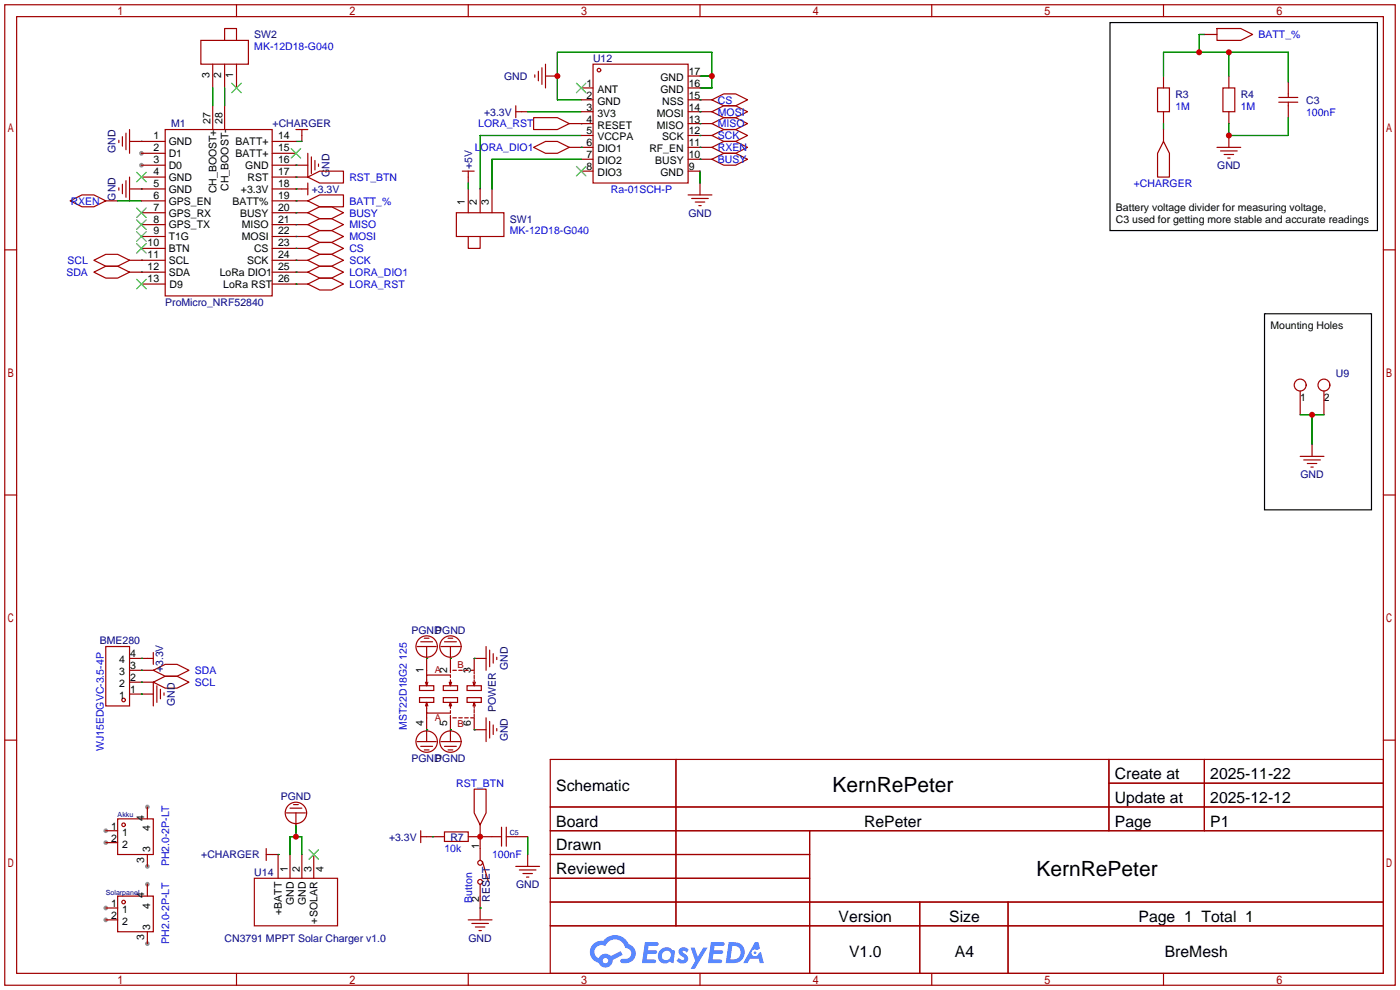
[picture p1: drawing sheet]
<svg xmlns="http://www.w3.org/2000/svg" width="299mm" height="212mm" viewBox="0 0 299 212" stroke-linecap="round" stroke-linejoin="round" font-family="sans-serif">
<g fill="#999">
<circle cx="30.2" cy="32.8" r=".51"/>
<circle cx="30.2" cy="35.3" r=".51"/>
<circle cx="22.6" cy="177.5" r=".51"/>
<circle cx="22.6" cy="180.1" r=".51"/>
<circle cx="31.5" cy="185.2" r=".51"/>
<circle cx="31.5" cy="172.5" r=".51"/>
<circle cx="22.6" cy="194.1" r=".51"/>
<circle cx="22.6" cy="196.6" r=".51"/>
<circle cx="31.5" cy="201.7" r=".51"/>
<circle cx="31.5" cy="189" r=".51"/>
</g>
<g fill="none" stroke="#a10000" stroke-width=".25">
<path d="M1 1h297.2v209.6h-297.2zM3.6 3.6h292.1v204.4h-292.1zM50.5 1v2.6M100.1 1v2.6M149.6 1v2.6M199.1 1v2.6M248.7 1v2.6M1 53.4h2.6M295.7 53.4h2.5M1 105.8h2.6M295.7 105.8h2.5M1 158.2h2.6"/>
<path d="M295.7 158.2h2.5M117.6 162.3h178.1v45.7h-178.1zM117.6 172.5h178.1M117.6 177.5h178.1M144.5 162.3v35.6M173 177.5v30.5M237 162.3v15.2M237 167.4h58.7M257.4 162.3v15.2M117.6 182.6h55.4M117.6 192.8h178.1M117.6 187.7h55.4"/>
<path d="M117.6 197.9h178.1M196.6 192.8v15.2M215.4 192.8v15.2M50.5 208v2.6M100.1 208v2.6M149.6 208v2.6M199.1 208v2.6M248.7 208v2.6"/>
</g>
<g fill="#5487ff">
<path d="M145.3 202.7a1.3 1.3 0 0 1 1.9 .3l-.4 .6a.54 .54 0 0 0-.9-.2l.1 .2a1.34 1.34 0 0 1 .9 1.8 1.47 1.47 0 0 1-2.3-.1l.5-.6 .8 .5a.31 .31 0 0 0 .4-.3 .31 .31 0 0 0-.3-.4 1.12 1.12 0 0 1-.7-1.8z"/>
<path d="M147.6 202.5h.9l.6 2 1.2-2h.9l-2.7 4.6h-.9l1-1.7z"/>
<path d="M137.8 201.4h1.7a1.31 1.31 0 0 1 1.2 .2 .4 .4 0 0 1-.3 .5l-1.8 .1-.1 .9h1.6a.4 .4 0 0 1 .4 .4 .4 .4 0 0 1-.5 .4h-1.6l-.2 1.2h1.4a.46 .46 0 0 1 .5 0 .46 .46 0 0 1 .1 .5l-.4 .2h-2.6z"/>
<path d="M151.9 201.4h1.7a1.32 1.32 0 0 1 1.2 .2 .39 .39 0 0 1-.3 .5l-1.8 .1-.1 .9h1.6a.4 .4 0 0 1 .4 .4 .4 .4 0 0 1-.4 .4h-1.7l-.2 1.2h1.4a.46 .46 0 0 1 .5 0 .46 .46 0 0 1 .1 .5l-.4 .2h-2.6z"/>
<path d="M161.3 201.4h.8l.3 1.3-.6 .4a.75 .75 0 0 0-1.1 .3 .75 .75 0 0 0 .5 1 .75 .75 0 0 0 .9-.7l.5-.2 .6 2.3h-.8l-.3-.9h-1.8l-.5 .9h-1z"/>
<path d="M155.7 201.4l-.6 4.4h1.5a2.27 2.27 0 0 0 2.6-2.2 2.27 2.27 0 0 0-2.7-2.2zM156.5 202.1a1.5 1.5 0 0 1 1.8 1.6 1.5 1.5 0 0 1-1.9 1.4h-.3z"/>
<path d="M141.2 203a1.6 1.6 0 0 0-.3 2.3 1.6 1.6 0 0 0 2.3 .2l.7 .3 .3-2.4-.1-.3-.5-.1a1.58 1.58 0 0 0-2.4 0zM141.8 203.5a.98 .98 0 0 1 1.6 .4 .98 .98 0 0 1-1.1 1.3 .94 .94 0 0 1-.9-.7 .94 .94 0 0 1 .4-1z"/>
<path d="M126.8 201.8a2.37 2.37 0 0 0 1.1 4 1.54 1.54 0 0 0 1.8 1 1.54 1.54 0 0 0 1.2-1.6l2.2-1.1-.5-.8-2 1a1.57 1.57 0 0 0-2.7 .5 1.5 1.5 0 0 1-.7-2.1 1.5 1.5 0 0 1 2.2-.5 2.23 2.23 0 0 1 2.3-1.4 2.23 2.23 0 0 1 2 1.8 1.16 1.16 0 0 1 1.2 1.1 1.16 1.16 0 0 1-1.1 1.2h-.7a.47 .47 0 0 0-.5 .4 .47 .47 0 0 0 .4 .5 2.17 2.17 0 0 0 2.5-.9 2.17 2.17 0 0 0-.3-2.7l-.8-.4a3.2 3.2 0 0 0-5.5-.7l-1.1 .1zM128.8 205.3a.6 .6 0 0 1 1.2 0 .6 .6 0 0 1-1.2 0z"/>
<circle cx="161.4" cy="203.6" r=".28"/>
</g>
<g fill="none" stroke="#a10000" stroke-width=".25">
<path d="M42.9 8.6h10.2v5.1h-10.2zM45.5 13.7v5.1M48 8.6v-2.5h2.5v2.5M48 13.7v5.1M50.5 13.7v5.1M114.3 16v.5M115.1 15.2v2.1M115.8 14.5v3.5M116.6 16.3h2.5M116.6 13.7v5.1M124.2 18.8h2.5M126.7 13.7h20.4v25.4h-20.4z"/>
<path d="M147.1 16.3h2.5M147.1 18.8h2.5M247.4 18.8h2.5v5.1h-2.5zM248.7 16.3v2.5M257.6 7.4h2.5M260.1 6.1h5.1l2.5 1.3-2.5 1.2h-5.1zM261.4 18.8h2.5v5.1h-2.5zM262.6 16.3v2.5M275.3 17.5v3.3M25.4 30v.5M26.2 29.2v2M26.2 39.4v2"/>
<path d="M26.9 28.4v3.6M26.9 38.6v3.6M27.7 30.2h7.6M27.7 27.7v5.1M27.7 37.8v5.1M30.2 35.3h5.1M30.2 37.8h5.1M30.2 32.8h5.1M35.3 27.7h22.9v35.5h-22.9zM45.5 22.6v5.1M48 22.6v5.1M58.2 35.3h7.6"/>
<path d="M58.2 30.2h5M58.2 37.8h7.6M58.2 32.8h5M63.2 27.7h2.6M64.5 27.7v2.5M65.8 37.8l2.5-1.2h5.1v2.5h-5.1zM65.8 32.8v5M65.8 39.1v2.6M66.5 33.5v3.6M67.3 34.3v2M68.1 35.1v.5M98.8 36.6h2.5"/>
<path d="M100.1 36.6v2.5M110.2 23.9h2.6M110.2 22.6v2.5M114 31.5l2.6-1.3h2.5l2.6 1.3-2.6 1.3h-2.5zM114 25.1h5.1l2.6 1.3-2.6 1.3h-5.1zM121.7 26.4h5M121.7 31.5h5M124.2 23.9h2.5M124.2 21.3h2.5M124.2 29h2.5M124.2 34h2.5M124.2 36.6h2.5"/>
<path d="M147.1 23.9h5M147.1 26.4h5M147.1 21.3h5M147.1 29h5M147.1 31.5h5M147.1 34h5M147.1 36.6h2.5M149.6 39.1v2.6M152.1 26.4l2.6-1.3h2.5l2.6 1.3-2.6 1.3h-2.5zM152.1 21.3l2.6-1.2h2.5l2.6 1.2-2.6 1.3h-2.5zM152.1 29l2.6-1.3h2.5l2.6 1.3-2.6 1.2h-2.5zM152.1 23.9l2.6-1.3h2.5l2.6 1.3-2.6 1.2h-2.5z"/>
<path d="M152.1 34l2.6-1.2h2.5l2.6 1.2-2.6 1.3h-2.5zM152.1 31.5l2.6-1.3h2.5l2.6 1.3-2.6 1.3h-2.5zM248.7 30.2l1.2 2.6v5h-2.5v-5zM248.7 23.9v2.5M248.7 27.7v2.5M260.1 31.5h5.1M260.9 32.3h3.5M261.6 33h2.1M262.4 33.8h.5M262.6 23.9v2.5M262.6 29v2.5M273.3 21.8h4.1"/>
<path d="M273.3 20.8h4.1M275.3 21.8v3.3M15 42.9l2.5-1.2h2.6l2.5 1.2-2.5 1.3h-2.6zM20.1 55.6l2.5-1.2h2.5l2.6 1.2-2.6 1.3h-2.5zM20.1 58.2l2.5-1.3h2.5l2.6 1.3-2.6 1.2h-2.5zM22.6 42.9h2.5M25.4 40.1v.5M27.7 40.4h7.6M27.7 55.6h7.6M27.7 58.2h7.6M30.2 42.9h5.1M30.2 45.5h5.1"/>
<path d="M30.2 48h5.1M30.2 50.5h5.1M30.2 53.1h5.1M58.2 40.4h7.6M58.2 42.9h7.6M58.2 45.5h7.6M58.2 48h7.6M58.2 50.5h7.6M58.2 53.1h7.6M58.2 55.6h7.6M58.2 58.2h7.6M65.8 42.9l2.5-1.2h5.1v2.5h-5.1z"/>
<path d="M65.8 45.5l2.5-1.3h2.6l2.5 1.3-2.5 1.2h-2.6zM65.8 48l2.5-1.3h2.6l2.5 1.3-2.5 1.3h-2.6zM65.8 50.5l2.5-1.2h2.6l2.5 1.2-2.5 1.3h-2.6zM65.8 53.1l2.5-1.3h2.6l2.5 1.3-2.5 1.3h-2.6zM65.8 55.6l2.5-1.2h2.6l2.5 1.2-2.5 1.3h-2.6zM65.8 58.2l2.5-1.3h2.6l2.5 1.3-2.5 1.2h-2.6zM97.5 45.5h10.2v5h-10.2zM100.1 50.5v2.6h2.5v-2.6M100.1 40.4v5.1M102.6 40.4v5.1M105.2 40.4v5.1M147.1 41.7h5"/>
<path d="M147.8 42.4h3.6M148.6 43.2h2M149.4 43.9h.5M30.2 60.7h5.1M58.2 60.7h7.6M65.8 60.7l2.5-1.3h2.6l2.5 1.3-2.5 1.3h-2.6zM277.9 83.6v5M277.9 97.5h5.1M278.6 98.3h3.6M279.4 99.1h2M280.2 99.8h.5M280.4 95v2.5"/>
<path d="M283 83.6v5M22.6 138.2h5.1v12.7h-5.1zM32.8 139.4v2.6M89.2 138.2h4M89.9 137.2h2.6M90.7 136.4h1M91.2 138.2v6.1M94.2 138.2h4.1M95 137.2h2.5M95.8 136.4h1M96.3 138.2v5.6M103.9 138.2v5.1"/>
<path d="M104.6 138.9v3.6M105.4 139.7v2M27.7 143.3h5.1M27.7 148.3h5.1M27.7 145.8h5.1M27.7 140.7h5.1M32.8 145.8l2.5-1.3h2.5l2.6 1.3-2.6 1.3h-2.5zM32.8 143.3l2.5-1.3h2.5l2.6 1.3-2.6 1.2h-2.5zM32.8 145.8v5.1M33.5 146.6v3.5M34.3 147.3v2.1M35.1 148.1v.5"/>
<path d="M89.2 158.5h4M89.7 146.6h3v1h-3zM89.7 149.1h3v1h-3zM89.9 159.5h2.6M90.9 150.9l.3-.8v2.3h5.1v-.5M91.2 150.1l.2 .8M91.2 152.4v6.1M91.4 145.8l-.2 .8M94.2 158.5h4.1M94.7 146.6h3.1v1h-3.1zM94.7 149.1h3.1v1h-3.1zM95 159.5h2.5"/>
<path d="M96 150.9l.3-.8v1.3M96.3 145.3v1.3l-.3-.8M96.3 144.8v-.5h-5.1v2.3l-.3-.8M96.3 150.1l.2 .8M96.3 152.9v5.6M96.5 145.8l-.2 .8M96.8 153.4h.7M96.8 143.3h.7M98 153.4h.8M98 143.3h.8M99.3 153.4h.8M99.3 143.3h.8"/>
<path d="M99.8 146.6h3.1v1h-3.1zM99.8 149.1h3.1v1h-3.1zM100.6 153.4h.7v2.6h2.6M101.1 150.9l.2-.8v1.3M101.3 145.3v1.3l-.2-.8M101.3 150.1l.3 .8M101.3 143.5v.5M101.3 144.3v.7M101.3 151.6v.8M101.3 152.7v.5M101.6 145.8l-.3 .8M103.9 140.7h-2.6v2.6h-.7"/>
<path d="M103.9 153.4v5.1M104.6 154.2v3.5M105.4 154.9v2.1M106.2 140.5v.5M106.2 155.7v.5M22.6 177.5h2.5M25.1 175h7.7v7.6h-7.7zM31.5 172.5v2.5M61.2 173.7h4.1M62 172.7h2.5M62.7 172h1.1M63.2 173.7v2.6"/>
<path d="M89.9 178.8h5.1M89.9 177.5v2.6M90.7 160.3h1M95 177.8h5.1v2h-5.1zM95.8 160.3h1M100.1 178.8h7.1M101.3 168.7h2.6v5l-1.3 2.6-1.3-2.6zM102.6 176.3v7.6M107.2 176.8v4M108.2 178.8h4.6M108.2 176.8v4M22.6 196.6h2.5"/>
<path d="M22.6 180.1h2.5M22.6 194.1h2.5M25.1 191.5h7.7v7.6h-7.7zM31.5 182.6v2.6M31.5 189v2.5M31.5 199.1v2.6M54.4 187.7h17.7v10.2h-17.7zM56.9 182.6h2.5v5.1M56.9 181.4v2.5M62 182.6v5.1M64.5 182.6v5.1M67.1 182.6v5.1"/>
<path d="M100.1 196.6h5.1M100.8 197.4h3.6M101.6 198.1h2M102.4 198.9h.5M102.6 189v7.6M103.1 184.2l1.3 4.3M110.2 185.2h5.1M111 185.9h3.6M111.8 186.7h2M112.5 187.5h.5M112.8 182.6v2.6"/>
<circle cx="128" cy="15" r=".38"/>
<circle cx="277.9" cy="82.3" r="1.27"/>
<circle cx="283" cy="82.3" r="1.27"/>
<circle cx="91.2" cy="138.2" r="2.29"/>
<circle cx="96.3" cy="138.2" r="2.29"/>
<circle cx="26.4" cy="149.6" r=".38"/>
<circle cx="91.2" cy="158.5" r="2.29"/>
<circle cx="96.3" cy="158.5" r="2.29"/>
<circle cx="26.4" cy="176.3" r=".38"/>
<circle cx="63.2" cy="173.7" r="2.29"/>
<circle cx="26.4" cy="192.8" r=".38"/>
<circle cx="102.6" cy="184.4" r=".51"/>
<circle cx="102.6" cy="188.5" r=".51"/>
</g>
<g fill="none" stroke="#008700" stroke-width=".25">
<path d="M45.5 18.8v3.8M48 18.8v3.8M149.6 18.8h2.5v-7.6h-33v10.1h5.1M149.6 16.3h2.5M248.7 16.3v-5.1h26.6v6.3M257.6 7.4h-1.3v3.8M262.6 11.2v5.1M30.2 30.2h.1M63.2 35.3h.1M63.2 37.8h.1M63.2 30.2h1.3M100.1 39.1v1.3"/>
<path d="M112.8 23.9h11.4M124.2 26.4h.1M124.2 31.5h.1M124.2 29h-21.6v11.4M124.2 34h-19v6.4M149.6 26.4h.1M149.6 21.3h.1M149.6 29h.1M149.6 23.9h.1M149.6 34h.1M149.6 31.5h.1M149.6 36.6v2.5"/>
<path d="M248.7 26.4v1.3M275.3 25.1v3.9h-12.7v-2.6M25.1 42.9h5.1M30.2 40.4h.1M30.2 55.6h.1M30.2 58.2h.1M63.2 40.4h.1M63.2 42.9h.1M63.2 45.5h.1M63.2 48h.1M63.2 50.5h.1M63.2 53.1h.1"/>
<path d="M63.2 55.6h.1M63.2 58.2h.1M63.2 60.7h.1M277.9 88.6h5.1M280.4 88.6v6.4M30.2 145.8h.1M30.2 143.3h.1M30.2 148.3h.1M30.2 140.7h.1M91.2 140.7h.1M91.2 156h.1M96.3 140.7h.1"/>
<path d="M96.3 156h.1M101.3 140.7h.1M101.3 156h.1M63.2 176.3v2.5M92.5 178.8h.1M102.6 178.8h.1M112.8 178.8v3.8M59.4 182.6h.1M62 182.6v-3.8h2.5v3.8M102.6 194.1h.1"/>
</g>
<path d="M237.2 4.8h57.2v44.5h-57.2zM270.3 67.1h22.8v41.9h-22.8z" fill="none" stroke="#000" stroke-width=".25"/>
<g fill="none" stroke="#3c3" stroke-width=".25">
<path d="M49.5 17.8l2.1 2M51.6 17.8l-2.1 2M123.2 17.8l2 2M125.2 17.8l-2 2M29.2 36.8l2 2.1M31.2 36.8l-2 2.1M62.2 31.8l2.1 2M64.3 31.8l-2.1 2M123.2 35.6l2 2M125.2 35.6l-2 2M29.2 44.4l2 2.1M29.2 47l2 2"/>
<path d="M29.2 49.5l2 2.1M29.2 52.1l2 2M29.2 59.7l2 2M31.2 44.4l-2 2.1M31.2 47l-2 2M31.2 49.5l-2 2.1M31.2 52.1l-2 2M31.2 59.7l-2 2M66 181.6l2.1 2M68.1 181.6l-2.1 2"/>
</g>
<g fill="#c00">
<circle cx="119.1" cy="16.3" r=".63"/>
<circle cx="152.1" cy="16.3" r=".63"/>
<circle cx="280.4" cy="88.6" r=".63"/>
<circle cx="262.6" cy="11.2" r=".63"/>
<circle cx="256.3" cy="11.2" r=".63"/>
<circle cx="262.6" cy="29" r=".63"/>
<circle cx="63.2" cy="178.8" r=".63"/>
<circle cx="102.6" cy="178.8" r=".63"/>
</g>
<g font-size="4.5">
<text x="177.9" y="169.4">KernRePeter</text>
<text x="221.5" y="187.1">KernRePeter</text>
</g>
<g font-size="3.4">
<text x="238.3" y="166.5">Create at</text>
<text x="258.7" y="166.5">2025-11-22</text>
<text x="118.9" y="169">Schematic</text>
<text x="238.3" y="171.6">Update at</text>
<text x="258.7" y="171.6">2025-12-12</text>
<text x="118.9" y="176.6">Board</text>
<text x="184.7" y="176.6">RePeter</text>
<text x="238.3" y="176.6">Page</text>
<text x="258.7" y="176.6">P1</text>
<text x="118.9" y="181.7">Drawn</text>
<text x="118.9" y="186.8">Reviewed</text>
<text x="179.2" y="197">Version</text>
<text x="202.9" y="197">Size</text>
<text x="243.3" y="197">Page 1 Total 1</text>
<text x="181.5" y="204.6">V1.0</text>
<text x="204.1" y="204.6">A4</text>
<text x="249" y="204.6">BreMesh</text>
</g>
<g font-size="2.2" fill="#000080">
<text x="54.4" y="8.2">SW2</text>
<text x="107.7" y="17.1">GND</text>
<text x="126.7" y="13.3">U12</text>
<text x="251.2" y="20.9">R3</text>
<text x="265.2" y="20.9">R4</text>
<text x="279.1" y="22.2">C3</text>
<text x="36.6" y="27.2">M1</text>
<text x="58.3" y="27.2">+CHARGER</text>
<text x="103.5" y="24.7">+3.3V</text>
<text x="24.7" y="32.7" transform="rotate(-90 24.7 32.7)">GND</text>
<text x="66.6" y="41.2">+3.3V</text>
<text x="70.4" y="37.8" transform="rotate(-90 70.4 37.8)">GND</text>
<text x="100.9" y="36.1" transform="rotate(-90 100.9 36.1)">+5V</text>
<text x="260.1" y="36.1">GND</text>
<text x="24.7" y="42.9" transform="rotate(-90 24.7 42.9)">GND</text>
<text x="109" y="47.6">SW1</text>
<text x="147.1" y="46.3">GND</text>
<text x="35.3" y="65.3">ProMicro_NRF52840</text>
<text x="285.5" y="80.6">U9</text>
<text x="277.9" y="102.2">GND</text>
<text x="21.3" y="137.7">BME280</text>
<text x="87.9" y="135.4">PGND</text>
<text x="93" y="135.4">PGND</text>
<text x="34.9" y="143.7" transform="rotate(-90 34.9 143.7)">+3.3V</text>
<text x="108.5" y="143.2" transform="rotate(-90 108.5 143.2)">GND</text>
<text x="37.4" y="150.8" transform="rotate(-90 37.4 150.8)">GND</text>
<text x="106" y="152.1" transform="rotate(-90 106 152.1)">POWER</text>
<text x="108.5" y="158.4" transform="rotate(-90 108.5 158.4)">GND</text>
<text x="87.9" y="162.9">PGND</text>
<text x="93" y="162.9">PGND</text>
<text x="60" y="171">PGND</text>
<text x="83.1" y="179.6">+3.3V</text>
<text x="96.3" y="179.6">R7</text>
<text x="43" y="183.4">+CHARGER</text>
<text x="54.4" y="187.3">U14</text>
<text x="110.3" y="189.8">GND</text>
<text x="104.7" y="192.8" transform="rotate(-90 104.7 192.8)">RESET</text>
<text x="48" y="201.2">CN3791 MPPT Solar Charger v1.0</text>
<text x="100.1" y="201.2">GND</text>
</g>
<g font-size="2.2" fill="#00f">
<text x="54.4" y="10.7">MK-12D18-G040</text>
<text x="269" y="8.2">BATT_%</text>
<text x="153.4" y="22.2">CS</text>
<text x="251.2" y="23.4">1M</text>
<text x="265.2" y="23.4">1M</text>
<text x="102.2" y="27.2">LORA_RST</text>
<text x="153.4" y="27.2">MISO</text>
<text x="153.4" y="29.8">SCK</text>
<text x="153.4" y="24.7">MOSI</text>
<text x="279.1" y="24.7">100nF</text>
<text x="101.5" y="32.3">LORA_DIO1</text>
<text x="153.4" y="34.9">BUSY</text>
<text x="153.4" y="32.3">RXEN</text>
<text x="74.7" y="38.7">RST_BTN</text>
<text x="130.6" y="41.2">Ra-01SCH-P</text>
<text x="242.3" y="39.9">+CHARGER</text>
<text x="15.1" y="43.7">RXEN</text>
<text x="74.7" y="43.7">BATT_%</text>
<text x="74.7" y="46.3">BUSY</text>
<text x="74.7" y="48.8">MISO</text>
<text x="74.7" y="51.4">MOSI</text>
<text x="74.7" y="53.9">CS</text>
<text x="109" y="50.1">MK-12D18-G040</text>
<text x="14.2" y="59">SDA</text>
<text x="14.4" y="56.4">SCL</text>
<text x="74.7" y="56.4">SCK</text>
<text x="74.7" y="59">LORA_DIO1</text>
<text x="74.7" y="61.5">LORA_RST</text>
<text x="41.7" y="146.6">SCL</text>
<text x="41.7" y="144.1">SDA</text>
<text x="86.9" y="156" transform="rotate(-90 86.9 156)">MST22D18G2 125</text>
<text x="22.2" y="160.5" transform="rotate(-90 22.2 160.5)">WJ15EDGVC-3.5-4P</text>
<text x="97.5" y="168.2">RST_BTN</text>
<text x="36.1" y="185.2" transform="rotate(-90 36.1 185.2)">PH2.0-2P-LT</text>
<text x="95" y="182.2">10k</text>
<text x="105.2" y="183.4">100nF</text>
<text x="100.9" y="192.9" transform="rotate(-90 100.9 192.9)">Button</text>
<text x="36.1" y="201.7" transform="rotate(-90 36.1 201.7)">PH2.0-2P-LT</text>
</g>
<g font-size="2.2">
<text x="44.8" y="16.7" transform="rotate(-90 44.8 16.7)">3</text>
<text x="47.3" y="16.7" transform="rotate(-90 47.3 16.7)">2</text>
<text x="49.8" y="16.7" transform="rotate(-90 49.8 16.7)">1</text>
<text x="141.1" y="17.3">GND</text>
<text x="147.2" y="16">17</text>
<text x="125.4" y="18.6">1</text>
<text x="125.4" y="21.1">2</text>
<text x="125.4" y="23.7">3</text>
<text x="127.7" y="19.9">ANT</text>
<text x="127.7" y="22.4">GND</text>
<text x="141.1" y="19.9">GND</text>
<text x="141.5" y="22.4">NSS</text>
<text x="147.2" y="23.7">14</text>
<text x="147.2" y="21.1">15</text>
<text x="147.2" y="18.6">16</text>
<text x="32.8" y="29.8">1</text>
<text x="45" y="26.4" transform="rotate(-90 45 26.4)">27</text>
<text x="47.6" y="26.4" transform="rotate(-90 47.6 26.4)">28</text>
<text x="59.4" y="29.8">14</text>
<text x="125.4" y="26.2">4</text>
<text x="125.4" y="28.7">5</text>
<text x="127.7" y="24.9">3V3</text>
<text x="127.7" y="27.5">RESET</text>
<text x="140.4" y="27.5">MISO</text>
<text x="140.4" y="24.9">MOSI</text>
<text x="147.2" y="28.7">12</text>
<text x="147.2" y="26.2">13</text>
<text x="32.8" y="32.3">2</text>
<text x="32.8" y="34.9">3</text>
<text x="36.1" y="31">GND</text>
<text x="36.1" y="33.6">D1</text>
<text x="50.4" y="33.6">BATT+</text>
<text x="50.4" y="31">BATT+</text>
<text x="59.4" y="34.9">16</text>
<text x="59.4" y="32.3">15</text>
<text x="125.4" y="31.3">6</text>
<text x="125.4" y="33.8">7</text>
<text x="127.7" y="30">VCCPA</text>
<text x="127.7" y="32.6">DIO1</text>
<text x="127.7" y="35.1">DIO2</text>
<text x="138.8" y="32.6">RF_EN</text>
<text x="140" y="35.1">BUSY</text>
<text x="141.5" y="30">SCK</text>
<text x="147.2" y="33.8">10</text>
<text x="147.2" y="31.3">11</text>
<text x="32.8" y="37.4">4</text>
<text x="32.8" y="39.9">5</text>
<text x="36.1" y="36.1">D0</text>
<text x="36.1" y="38.7">GND</text>
<text x="36.1" y="41.2">GND</text>
<text x="46.3" y="41.3" transform="rotate(-90 46.3 41.3)">CH_BOOST+</text>
<text x="48.8" y="40.8" transform="rotate(-90 48.8 40.8)">CH_BOOST-</text>
<text x="51.5" y="41.2">+3.3V</text>
<text x="52.4" y="36.1">GND</text>
<text x="52.9" y="38.7">RST</text>
<text x="59.4" y="39.9">18</text>
<text x="59.4" y="37.4">17</text>
<text x="125.4" y="36.4">8</text>
<text x="127.7" y="37.6">DIO3</text>
<text x="141.1" y="37.6">GND</text>
<text x="147.2" y="36.4">9</text>
<text x="32.8" y="42.5">6</text>
<text x="32.8" y="45">7</text>
<text x="32.8" y="47.6">8</text>
<text x="36.1" y="43.7">GPS_EN</text>
<text x="36.1" y="46.3">GPS_RX</text>
<text x="49.7" y="43.7">BATT%</text>
<text x="51.3" y="46.3">BUSY</text>
<text x="59.4" y="47.6">21</text>
<text x="59.4" y="45">20</text>
<text x="59.4" y="42.5">19</text>
<text x="99.4" y="43.7" transform="rotate(-90 99.4 43.7)">1</text>
<text x="101.9" y="43.7" transform="rotate(-90 101.9 43.7)">2</text>
<text x="104.5" y="43.7" transform="rotate(-90 104.5 43.7)">3</text>
<text x="238.5" y="45">Battery voltage divider for measuring voltage,</text>
<text x="238.5" y="47.6">C3 used for getting more stable and accurate readings</text>
<text x="31.5" y="52.6">10</text>
<text x="32.8" y="50.1">9</text>
<text x="36.1" y="48.8">GPS_TX</text>
<text x="36.1" y="51.4">T1G</text>
<text x="36.1" y="53.9">BTN</text>
<text x="51.7" y="51.4">MOSI</text>
<text x="51.7" y="48.8">MISO</text>
<text x="54.3" y="53.9">CS</text>
<text x="59.4" y="52.6">23</text>
<text x="59.4" y="50.1">22</text>
<text x="31.5" y="55.2">11</text>
<text x="31.5" y="57.7">12</text>
<text x="36.1" y="56.4">SCL</text>
<text x="36.1" y="59">SDA</text>
<text x="47" y="59">LoRa DIO1</text>
<text x="52.8" y="56.4">SCK</text>
<text x="59.4" y="57.7">25</text>
<text x="59.4" y="55.2">24</text>
<text x="31.5" y="60.3">13</text>
<text x="36.3" y="61.5">D9</text>
<text x="47.7" y="61.5">LoRa RST</text>
<text x="59.4" y="60.3">26</text>
<text x="271.5" y="70.4">Mounting Holes</text>
<text x="277.9" y="85.7">1</text>
<text x="283" y="85.7">2</text>
<text x="25.5" y="141.8">4</text>
<text x="27.8" y="143">3</text>
<text x="27.8" y="140.5">4</text>
<text x="90.5" y="143.7" transform="rotate(-90 90.5 143.7)">1</text>
<text x="95.6" y="143.7" transform="rotate(-90 95.6 143.7)">2</text>
<text x="100.6" y="143.7" transform="rotate(-90 100.6 143.7)">3</text>
<text x="25.5" y="149.4">1</text>
<text x="25.5" y="146.9">2</text>
<text x="25.5" y="144.3">3</text>
<text x="27.8" y="148.1">1</text>
<text x="27.8" y="145.6">2</text>
<text x="90.5" y="155.1" transform="rotate(-90 90.5 155.1)">4</text>
<text x="95.6" y="155.1" transform="rotate(-90 95.6 155.1)">5</text>
<text x="100.6" y="155.1" transform="rotate(-90 100.6 155.1)">6</text>
<text x="23.8" y="177.3">1</text>
<text x="23.8" y="179.9">2</text>
<text x="26.1" y="178.6">1</text>
<text x="30.8" y="175.4" transform="rotate(-90 30.8 175.4)">4</text>
<text x="32.1" y="177.7" transform="rotate(-90 32.1 177.7)">4</text>
<text x="26.1" y="181.1">2</text>
<text x="30.8" y="184.5" transform="rotate(-90 30.8 184.5)">3</text>
<text x="32.1" y="182.2" transform="rotate(-90 32.1 182.2)">3</text>
<text x="102.4" y="181.4" transform="rotate(-90 102.4 181.4)">1</text>
<text x="30.8" y="191.9" transform="rotate(-90 30.8 191.9)">4</text>
<text x="61.5" y="186.4" transform="rotate(-90 61.5 186.4)">1</text>
<text x="64.1" y="186.4" transform="rotate(-90 64.1 186.4)">2</text>
<text x="66.6" y="186.4" transform="rotate(-90 66.6 186.4)">3</text>
<text x="69.1" y="186.4" transform="rotate(-90 69.1 186.4)">4</text>
<text x="23.8" y="193.8">1</text>
<text x="23.8" y="196.4">2</text>
<text x="26.1" y="195.1">1</text>
<text x="26.1" y="197.7">2</text>
<text x="32.1" y="194.2" transform="rotate(-90 32.1 194.2)">4</text>
<text x="60.3" y="195.5" transform="rotate(-90 60.3 195.5)">+BATT</text>
<text x="62.8" y="193.4" transform="rotate(-90 62.8 193.4)">GND</text>
<text x="65.3" y="193.4" transform="rotate(-90 65.3 193.4)">GND</text>
<text x="67.9" y="197.4" transform="rotate(-90 67.9 197.4)">+SOLAR</text>
<text x="102.4" y="192.8" transform="rotate(-90 102.4 192.8)">2</text>
<text x="30.8" y="201" transform="rotate(-90 30.8 201)">3</text>
<text x="32.1" y="198.7" transform="rotate(-90 32.1 198.7)">3</text>
</g>
<g font-size="2" fill="#a00000">
<text x="93" y="143.9">A</text>
<text x="97.8" y="142.9">B</text>
<text x="93" y="154.1">A</text>
<text x="97.8" y="155.3">B</text>
</g>
<g font-size="1.5" fill="#000080">
<text x="25.1" y="174.7">Akku</text>
<text x="109" y="178.5">C5</text>
<text x="22.6" y="191.2">Solarpanel</text>
</g>
</svg>
